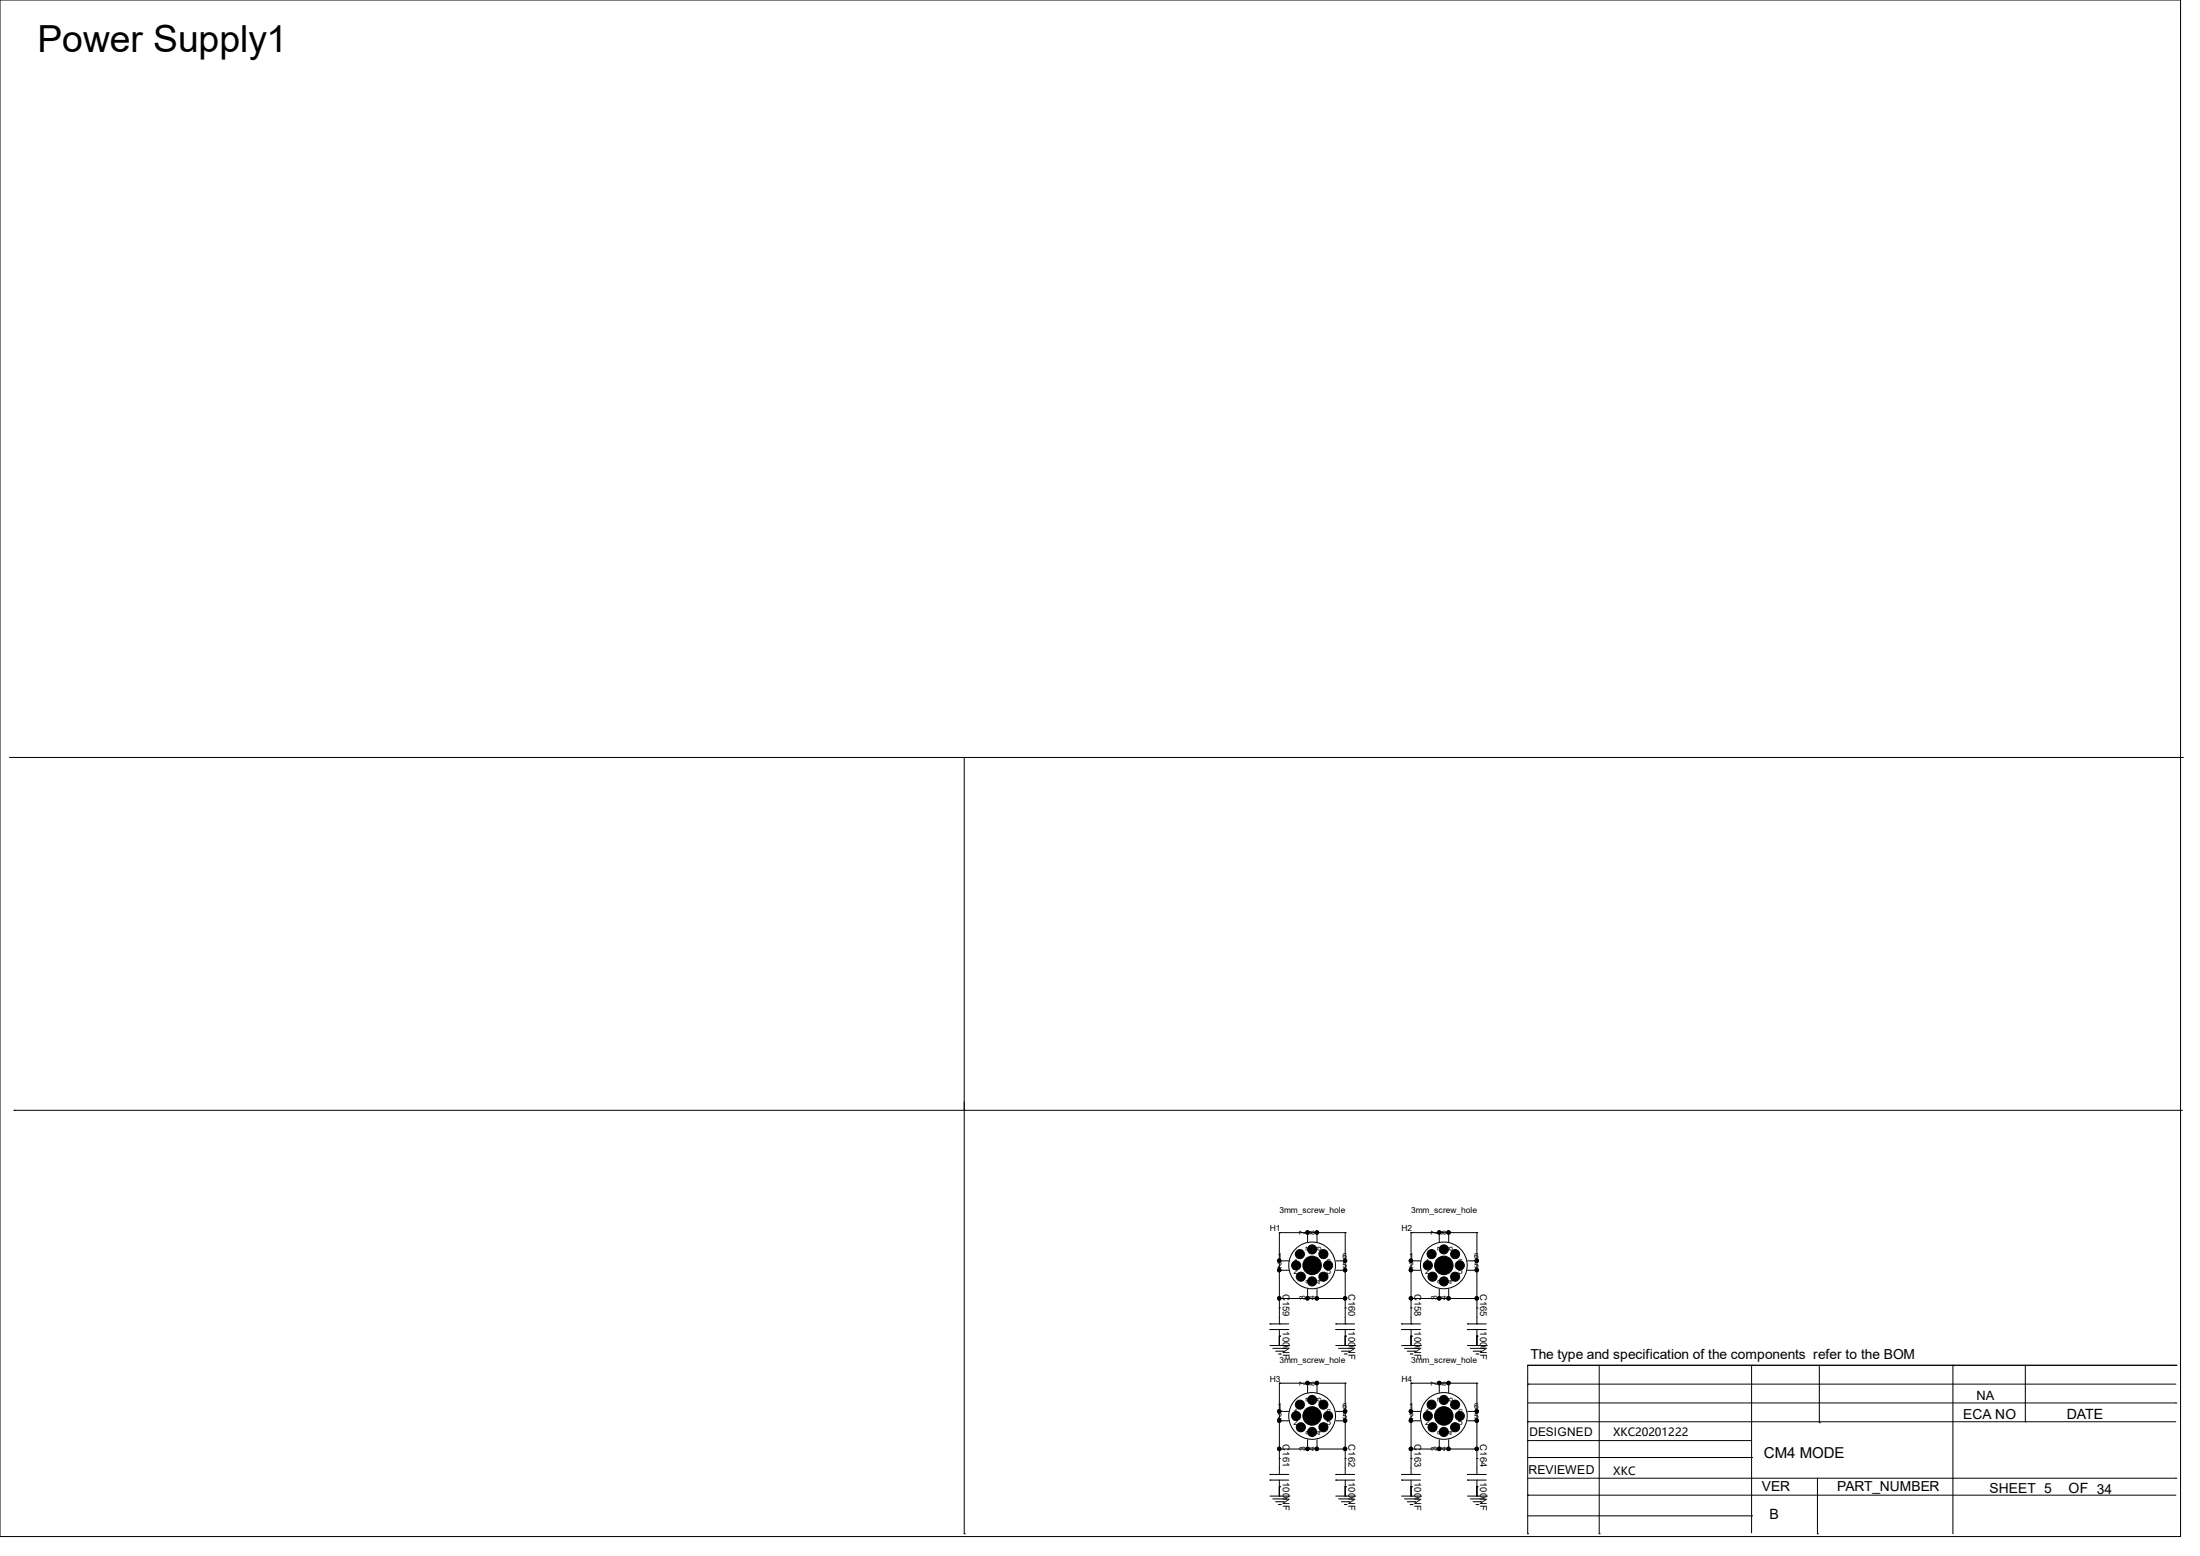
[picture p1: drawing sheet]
<svg xmlns="http://www.w3.org/2000/svg" width="297mm" height="210mm" viewBox="0 0 297 210" stroke-linecap="round" stroke-linejoin="round" font-family="sans-serif">
<g fill="none" stroke="#000" stroke-width=".14">
<path d="M0 0h294.4v207.4h-294.4zM1.3 102.2h128.9M130.2 102.2h.1M130.2 102.2v104.8M130.3 102.2h164.3M294.6 102.2h.1M1.9 149.9h.1M1.9 149.9h292.7M130.2 149.9h.1M171.4 179.5h.1M171.4 178.7h.1M171.4 179.5h2.6"/>
<path d="M171.4 178.7h2.6M172.7 166.4h.1M172.7 170.2h.1M172.7 171.4h.1M172.7 175.3h.1M172.7 178.7h.1M172.7 176.5h.1M172.7 175.3h8.9M172.7 166.4h8.9M172.7 166.4v12.3M172.7 179.5v2.1M172.7 170.2h1.3"/>
<path d="M172.7 171.4h1.3M176.5 166.4h.1M176.5 175.3h.1M176.5 166.4v1.2M176.5 174v1.3M177.8 166.4h.1M177.8 175.3h.1M177.8 166.4v1.2M177.8 174v1.3M180.3 179.5h.1M180.3 178.7h.1M180.3 170.2h1.3"/>
<path d="M180.3 171.4h1.3M180.3 179.5h2.6M180.3 178.7h2.6M181.6 166.4h.1M181.6 170.2h.1M181.6 171.4h.1M181.6 175.3h.1M181.6 178.7h.1M181.6 176.5h.1M181.6 166.4v12.3M181.6 179.5v2.1M189.2 179.5h.1"/>
<path d="M189.2 178.7h.1M189.2 179.5h2.6M189.2 178.7h2.6M190.5 175.3h.1M190.5 171.4h.1M190.5 166.4h.1M190.5 170.2h.1M190.5 178.7h.1M190.5 176.5h.1M190.5 166.4v12.3M190.5 179.5v2.1M190.5 175.3h8.9"/>
<path d="M190.5 166.4h8.9M190.5 170.2h1.3M190.5 171.4h1.3M194.3 166.4h.1M194.3 175.3h.1M194.3 166.4v1.2M194.3 174v1.3M195.6 166.4h.1M195.6 175.3h.1M195.6 166.4v1.2M195.6 174v1.3M198.1 179.5h.1"/>
<path d="M198.1 178.7h.1M198.1 170.2h1.3M198.1 171.4h1.3M198.1 179.5h2.6M198.1 178.7h2.6M199.4 175.3h.1M199.4 166.4h.1M199.4 170.2h.1M199.4 171.4h.1M199.4 178.7h.1M199.4 176.5h.1M199.4 166.4v12.3"/>
<path d="M199.4 179.5v2.1M171.4 199.8h.1M171.4 199h.1M171.4 181.6h2.6M171.4 199.8h2.6M171.4 199h2.6M171.8 182h1.8M172.2 182.4h1M172.6 182.8h.2M172.7 180.3h.1M172.7 186.7h.1M172.7 190.5h.1"/>
<path d="M172.7 191.8h.1M172.7 195.6h.1M172.7 181.6h.1M172.7 199h.1M172.7 196.8h.1M172.7 186.7v12.3M172.7 199.8v2.1M172.7 186.7h8.9M172.7 195.6h8.9M172.7 190.5h1.3M172.7 191.8h1.3M172.8 182.8h.1"/>
<path d="M173.2 182.4h.1M173.6 182h.1M174 181.6h.1M176.5 186.7h.1M176.5 195.6h.1M176.5 186.7v1.3M176.5 194.3v1.3M177.8 186.7h.1M177.8 195.6h.1M177.8 186.7v1.3M177.8 194.3v1.3M180.3 199.8h.1"/>
<path d="M180.3 199h.1M180.3 181.6h2.6M180.3 199.8h2.6M180.3 199h2.6M180.3 190.5h1.3M180.3 191.8h1.3M180.7 182h1.8M181.1 182.4h1M181.5 182.8h.2M181.6 180.3h.1M181.6 186.7h.1M181.6 190.5h.1"/>
<path d="M181.6 191.8h.1M181.6 195.6h.1M181.6 181.6h.1M181.6 199h.1M181.6 196.8h.1M181.6 186.7v12.3M181.6 199.8v2.1M181.7 182.8h.1M182.1 182.4h.1M182.5 182h.1M182.9 181.6h.1M189.2 199.8h.1"/>
<path d="M189.2 199h.1M189.2 181.6h2.6M189.2 199.8h2.6M189.2 199h2.6M189.6 182h1.8M190 182.4h1M190.4 182.8h.2M190.5 180.3h.1M190.5 186.7h.1M190.5 190.5h.1M190.5 191.8h.1M190.5 195.6h.1"/>
<path d="M190.5 181.6h.1M190.5 199h.1M190.5 196.8h.1M190.5 186.7v12.3M190.5 199.8v2.1M190.5 186.7h8.9M190.5 195.6h8.9M190.5 190.5h1.3M190.5 191.8h1.3M190.6 182.8h.1M191 182.4h.1M191.4 182h.1"/>
<path d="M191.8 181.6h.1M194.3 186.7h.1M194.3 195.6h.1M194.3 186.7v1.3M194.3 194.3v1.3M195.6 186.7h.1M195.6 195.6h.1M195.6 186.7v1.3M195.6 194.3v1.3M198.1 199.8h.1M198.1 199h.1M198.1 181.6h2.6"/>
<path d="M198.1 199.8h2.6M198.1 199h2.6M198.1 190.5h1.3M198.1 191.8h1.3M198.5 182h1.8M198.9 182.4h1M199.3 182.8h.2M199.4 180.3h.1M199.4 186.7h.1M199.4 190.5h.1M199.4 191.8h.1M199.4 195.6h.1"/>
<path d="M199.4 199h.1M199.4 196.8h.1M199.4 181.6h.1M199.4 186.7v12.3M199.4 199.8v2.1M199.5 182.8h.1M199.9 182.4h.1M200.3 182h.1M200.7 181.6h.1M206.2 194.4h.1M206.2 186.8h.1M206.2 191.9h.1"/>
<path d="M206.2 194.4h30.3M206.2 199.5h87.6M206.2 186.8h87.6M206.2 189.4h87.6M206.2 191.9h87.6M206.2 196.7h30.3M215.9 184.3v22.7M236.5 184.3h.1M236.5 196.7h.1M236.5 184.3v22.6M245.4 199.5v7.5M245.6 192h.1"/>
<path d="M245.6 184.3v7.7M263.7 184.3h.1M263.7 184.3v22.7M273.4 191.9h.1M273.4 184.3v7.6M293.8 184.3h.1M293.8 199.5h.1M293.8 189.4h.1M293.8 184.3h-87.6v22.7M130.2 207h.1M171.4 201.9h2.6M171.8 202.3h1.8"/>
<path d="M172.2 202.7h1M172.6 203.1h.2M172.7 200.7h.1M172.7 201.9h.1M172.8 203.1h.1M173.2 202.7h.1M173.6 202.3h.1M174 201.9h.1M180.3 201.9h2.6M180.7 202.3h1.8M181.1 202.7h1M181.5 203.1h.2"/>
<path d="M181.6 200.7h.1M181.6 201.9h.1M181.7 203.1h.1M182.1 202.7h.1M182.5 202.3h.1M182.9 201.9h.1M189.2 201.9h2.6M189.6 202.3h1.8M190 202.7h1M190.4 203.1h.2M190.5 200.7h.1M190.5 201.9h.1"/>
<path d="M190.6 203.1h.1M191 202.7h.1M191.4 202.3h.1M191.8 201.9h.1M198.1 201.9h2.6M198.5 202.3h1.8M198.9 202.7h1M199.3 203.1h.2M199.4 200.7h.1M199.4 201.9h.1M199.5 203.1h.1M199.9 202.7h.1"/>
<path d="M200.3 202.3h.1M200.7 201.9h.1M206.2 207h.1M206.2 201.8h.1M206.2 204.6h30.3M206.2 201.8h87.6M215.9 207h.1M236.5 204.6h.1M245.4 207h.1"/>
<circle cx="177.1" cy="170.8" r="3.2"/>
<circle cx="194.9" cy="170.8" r="3.2"/>
<circle cx="177.1" cy="191.1" r="3.2"/>
<circle cx="194.9" cy="191.1" r="3.2"/>
</g>
<g fill="#000" stroke="#000" stroke-width=".14">
<circle cx="172.7" cy="175.2" r=".23"/>
<circle cx="172.7" cy="171.4" r=".23"/>
<circle cx="172.7" cy="170.2" r=".23"/>
<circle cx="175" cy="170.8" r=".61"/>
<circle cx="175.5" cy="169.3" r=".61"/>
<circle cx="175.6" cy="172.3" r=".61"/>
<circle cx="176.5" cy="175.2" r=".23"/>
<circle cx="176.5" cy="166.3" r=".23"/>
<circle cx="177.1" cy="173" r=".61"/>
<circle cx="177.1" cy="168.6" r=".61"/>
<circle cx="177.1" cy="170.8" r="1.25"/>
<circle cx="177.8" cy="175.2" r=".23"/>
<circle cx="177.8" cy="166.3" r=".23"/>
<circle cx="178.7" cy="169.3" r=".61"/>
<circle cx="178.7" cy="172.3" r=".61"/>
<circle cx="179.3" cy="170.8" r=".61"/>
<circle cx="181.6" cy="171.4" r=".23"/>
<circle cx="181.6" cy="170.2" r=".23"/>
<circle cx="181.6" cy="175.2" r=".23"/>
<circle cx="190.5" cy="171.4" r=".23"/>
<circle cx="190.5" cy="170.2" r=".23"/>
<circle cx="190.5" cy="175.2" r=".23"/>
<circle cx="192.8" cy="170.8" r=".61"/>
<circle cx="193.3" cy="169.3" r=".61"/>
<circle cx="193.4" cy="172.3" r=".61"/>
<circle cx="194.3" cy="166.3" r=".23"/>
<circle cx="194.3" cy="175.2" r=".23"/>
<circle cx="194.9" cy="168.6" r=".61"/>
<circle cx="194.9" cy="173" r=".61"/>
<circle cx="194.9" cy="170.8" r="1.25"/>
<circle cx="195.6" cy="175.2" r=".23"/>
<circle cx="195.6" cy="166.3" r=".23"/>
<circle cx="196.4" cy="169.3" r=".61"/>
<circle cx="196.4" cy="172.3" r=".61"/>
<circle cx="197.1" cy="170.8" r=".61"/>
<circle cx="199.4" cy="171.4" r=".23"/>
<circle cx="199.4" cy="175.2" r=".23"/>
<circle cx="199.4" cy="170.2" r=".23"/>
<circle cx="172.7" cy="190.5" r=".23"/>
<circle cx="172.7" cy="195.6" r=".23"/>
<circle cx="172.7" cy="191.7" r=".23"/>
<circle cx="175" cy="191.1" r=".61"/>
<circle cx="175.5" cy="189.6" r=".61"/>
<circle cx="175.6" cy="192.6" r=".61"/>
<circle cx="176.5" cy="195.6" r=".23"/>
<circle cx="176.5" cy="186.7" r=".23"/>
<circle cx="177.1" cy="189" r=".61"/>
<circle cx="177.1" cy="193.3" r=".61"/>
<circle cx="177.1" cy="191.1" r="1.25"/>
<circle cx="177.8" cy="195.6" r=".23"/>
<circle cx="177.8" cy="186.7" r=".23"/>
<circle cx="178.7" cy="192.6" r=".61"/>
<circle cx="178.7" cy="189.6" r=".61"/>
<circle cx="179.3" cy="191.1" r=".61"/>
<circle cx="181.6" cy="191.7" r=".23"/>
<circle cx="181.6" cy="195.6" r=".23"/>
<circle cx="181.6" cy="190.5" r=".23"/>
<circle cx="190.5" cy="191.7" r=".23"/>
<circle cx="190.5" cy="195.6" r=".23"/>
<circle cx="190.5" cy="190.5" r=".23"/>
<circle cx="192.8" cy="191.1" r=".61"/>
<circle cx="193.3" cy="189.6" r=".61"/>
<circle cx="193.4" cy="192.6" r=".61"/>
<circle cx="194.3" cy="186.7" r=".23"/>
<circle cx="194.3" cy="195.6" r=".23"/>
<circle cx="194.9" cy="189" r=".61"/>
<circle cx="194.9" cy="193.3" r=".61"/>
<circle cx="194.9" cy="191.1" r="1.25"/>
<circle cx="195.6" cy="186.7" r=".23"/>
<circle cx="195.6" cy="195.6" r=".23"/>
<circle cx="196.4" cy="192.6" r=".61"/>
<circle cx="196.4" cy="189.6" r=".61"/>
<circle cx="197.1" cy="191.1" r=".61"/>
<circle cx="199.4" cy="190.5" r=".23"/>
<circle cx="199.4" cy="195.6" r=".23"/>
<circle cx="199.4" cy="191.7" r=".23"/>
</g>
<text font-size="5" x="5.1" y="7">Power Supply1</text>
<text font-size="2" x="238.1" y="196.8">CM4 MODE</text>
<g font-size="1.9">
<text x="206.6" y="183.4">The type and specification of the components refer to the BOM</text>
<text x="265" y="191.6">ECA NO</text>
<text x="279" y="191.6">DATE</text>
<text x="237.9" y="201.2">VER</text>
<text x="248" y="201.2">PART_NUMBER</text>
<text x="268.6" y="201.5">SHEET 5</text>
<text x="279.3" y="201.5">OF 34</text>
<text x="238.9" y="205">B</text>
</g>
<g font-size="1.7">
<text x="266.8" y="188.9">NA</text>
<text x="206.4" y="199">REVIEWED</text>
</g>
<text font-size="1.6" x="206.5" y="193.8">DESIGNED</text>
<g font-size="1.5">
<text x="217.8" y="193.8">XKC20201222</text>
<text x="217.8" y="199.1">XKC</text>
</g>
<g font-size="1.3">
<text x="173.2" y="174.6" transform="rotate(90 173.2 174.6)">C159</text>
<text x="173.2" y="179.7" transform="rotate(90 173.2 179.7)">100NF</text>
<text x="182.1" y="174.6" transform="rotate(90 182.1 174.6)">C160</text>
<text x="182.1" y="179.7" transform="rotate(90 182.1 179.7)">100NF</text>
<text x="191" y="174.6" transform="rotate(90 191 174.6)">C158</text>
<text x="191" y="179.7" transform="rotate(90 191 179.7)">100NF</text>
<text x="199.8" y="174.6" transform="rotate(90 199.8 174.6)">C165</text>
<text x="199.8" y="179.7" transform="rotate(90 199.8 179.7)">100NF</text>
<text x="173.2" y="194.9" transform="rotate(90 173.2 194.9)">C161</text>
<text x="182.1" y="194.9" transform="rotate(90 182.1 194.9)">C162</text>
<text x="191" y="194.9" transform="rotate(90 191 194.9)">C163</text>
<text x="199.8" y="194.9" transform="rotate(90 199.8 194.9)">C164</text>
<text x="173.2" y="200" transform="rotate(90 173.2 200)">100NF</text>
<text x="182.1" y="200" transform="rotate(90 182.1 200)">100NF</text>
<text x="191" y="200" transform="rotate(90 191 200)">100NF</text>
<text x="199.8" y="200" transform="rotate(90 199.8 200)">100NF</text>
</g>
<g font-size="1.1">
<text x="171.4" y="166.2">H1</text>
<text x="172.7" y="163.7">3mm_screw_hole</text>
<text x="176.2" y="166.7" transform="rotate(-90 176.2 166.7)">7</text>
<text x="177.5" y="166.7" transform="rotate(-90 177.5 166.7)">8</text>
<text x="189.2" y="166.2">H2</text>
<text x="190.5" y="163.7">3mm_screw_hole</text>
<text x="194" y="166.7" transform="rotate(-90 194 166.7)">7</text>
<text x="195.3" y="166.7" transform="rotate(-90 195.3 166.7)">8</text>
<text x="172.5" y="169.9">1</text>
<text x="172.5" y="171.2">2</text>
<text x="174.6" y="170.7">1</text>
<text x="174.6" y="172">2</text>
<text x="177.1" y="173.4" transform="rotate(-90 177.1 173.4)">3</text>
<text x="177.1" y="168.9" transform="rotate(-90 177.1 168.9)">7</text>
<text x="178.4" y="173.4" transform="rotate(-90 178.4 173.4)">4</text>
<text x="178.4" y="168.9" transform="rotate(-90 178.4 168.9)">8</text>
<text x="179.1" y="172">5</text>
<text x="179.1" y="170.7">6</text>
<text x="181.2" y="171.2">5</text>
<text x="181.2" y="169.9">6</text>
<text x="190.2" y="169.9">1</text>
<text x="190.2" y="171.2">2</text>
<text x="192.4" y="170.7">1</text>
<text x="192.4" y="172">2</text>
<text x="194.9" y="173.4" transform="rotate(-90 194.9 173.4)">3</text>
<text x="194.9" y="168.9" transform="rotate(-90 194.9 168.9)">7</text>
<text x="196.1" y="173.4" transform="rotate(-90 196.1 173.4)">4</text>
<text x="196.1" y="168.9" transform="rotate(-90 196.1 168.9)">8</text>
<text x="196.8" y="172">5</text>
<text x="196.8" y="170.7">6</text>
<text x="199" y="171.2">5</text>
<text x="199" y="169.9">6</text>
<text x="176.2" y="175.5" transform="rotate(-90 176.2 175.5)">3</text>
<text x="177.5" y="175.5" transform="rotate(-90 177.5 175.5)">4</text>
<text x="194" y="175.5" transform="rotate(-90 194 175.5)">3</text>
<text x="195.3" y="175.5" transform="rotate(-90 195.3 175.5)">4</text>
<text x="172.7" y="184">3mm_screw_hole</text>
<text x="190.5" y="184">3mm_screw_hole</text>
<text x="171.4" y="186.5">H3</text>
<text x="172.5" y="190.2">1</text>
<text x="172.5" y="191.5">2</text>
<text x="174.6" y="191.1">1</text>
<text x="176.2" y="187.1" transform="rotate(-90 176.2 187.1)">7</text>
<text x="177.1" y="189.2" transform="rotate(-90 177.1 189.2)">7</text>
<text x="177.5" y="187.1" transform="rotate(-90 177.5 187.1)">8</text>
<text x="178.4" y="189.2" transform="rotate(-90 178.4 189.2)">8</text>
<text x="179.1" y="191.1">6</text>
<text x="181.2" y="191.5">5</text>
<text x="181.2" y="190.2">6</text>
<text x="189.2" y="186.5">H4</text>
<text x="190.2" y="190.2">1</text>
<text x="190.2" y="191.5">2</text>
<text x="192.4" y="191.1">1</text>
<text x="194" y="187.1" transform="rotate(-90 194 187.1)">7</text>
<text x="194.9" y="189.2" transform="rotate(-90 194.9 189.2)">7</text>
<text x="195.3" y="187.1" transform="rotate(-90 195.3 187.1)">8</text>
<text x="196.1" y="189.2" transform="rotate(-90 196.1 189.2)">8</text>
<text x="196.8" y="191.1">6</text>
<text x="199" y="191.5">5</text>
<text x="199" y="190.2">6</text>
<text x="174.6" y="192.3">2</text>
<text x="176.2" y="195.8" transform="rotate(-90 176.2 195.8)">3</text>
<text x="177.1" y="193.7" transform="rotate(-90 177.1 193.7)">3</text>
<text x="177.5" y="195.8" transform="rotate(-90 177.5 195.8)">4</text>
<text x="178.4" y="193.7" transform="rotate(-90 178.4 193.7)">4</text>
<text x="179.1" y="192.3">5</text>
<text x="192.4" y="192.3">2</text>
<text x="194" y="195.8" transform="rotate(-90 194 195.8)">3</text>
<text x="194.9" y="193.7" transform="rotate(-90 194.9 193.7)">3</text>
<text x="195.3" y="195.8" transform="rotate(-90 195.3 195.8)">4</text>
<text x="196.1" y="193.7" transform="rotate(-90 196.1 193.7)">4</text>
<text x="196.8" y="192.3">5</text>
</g>
</svg>
